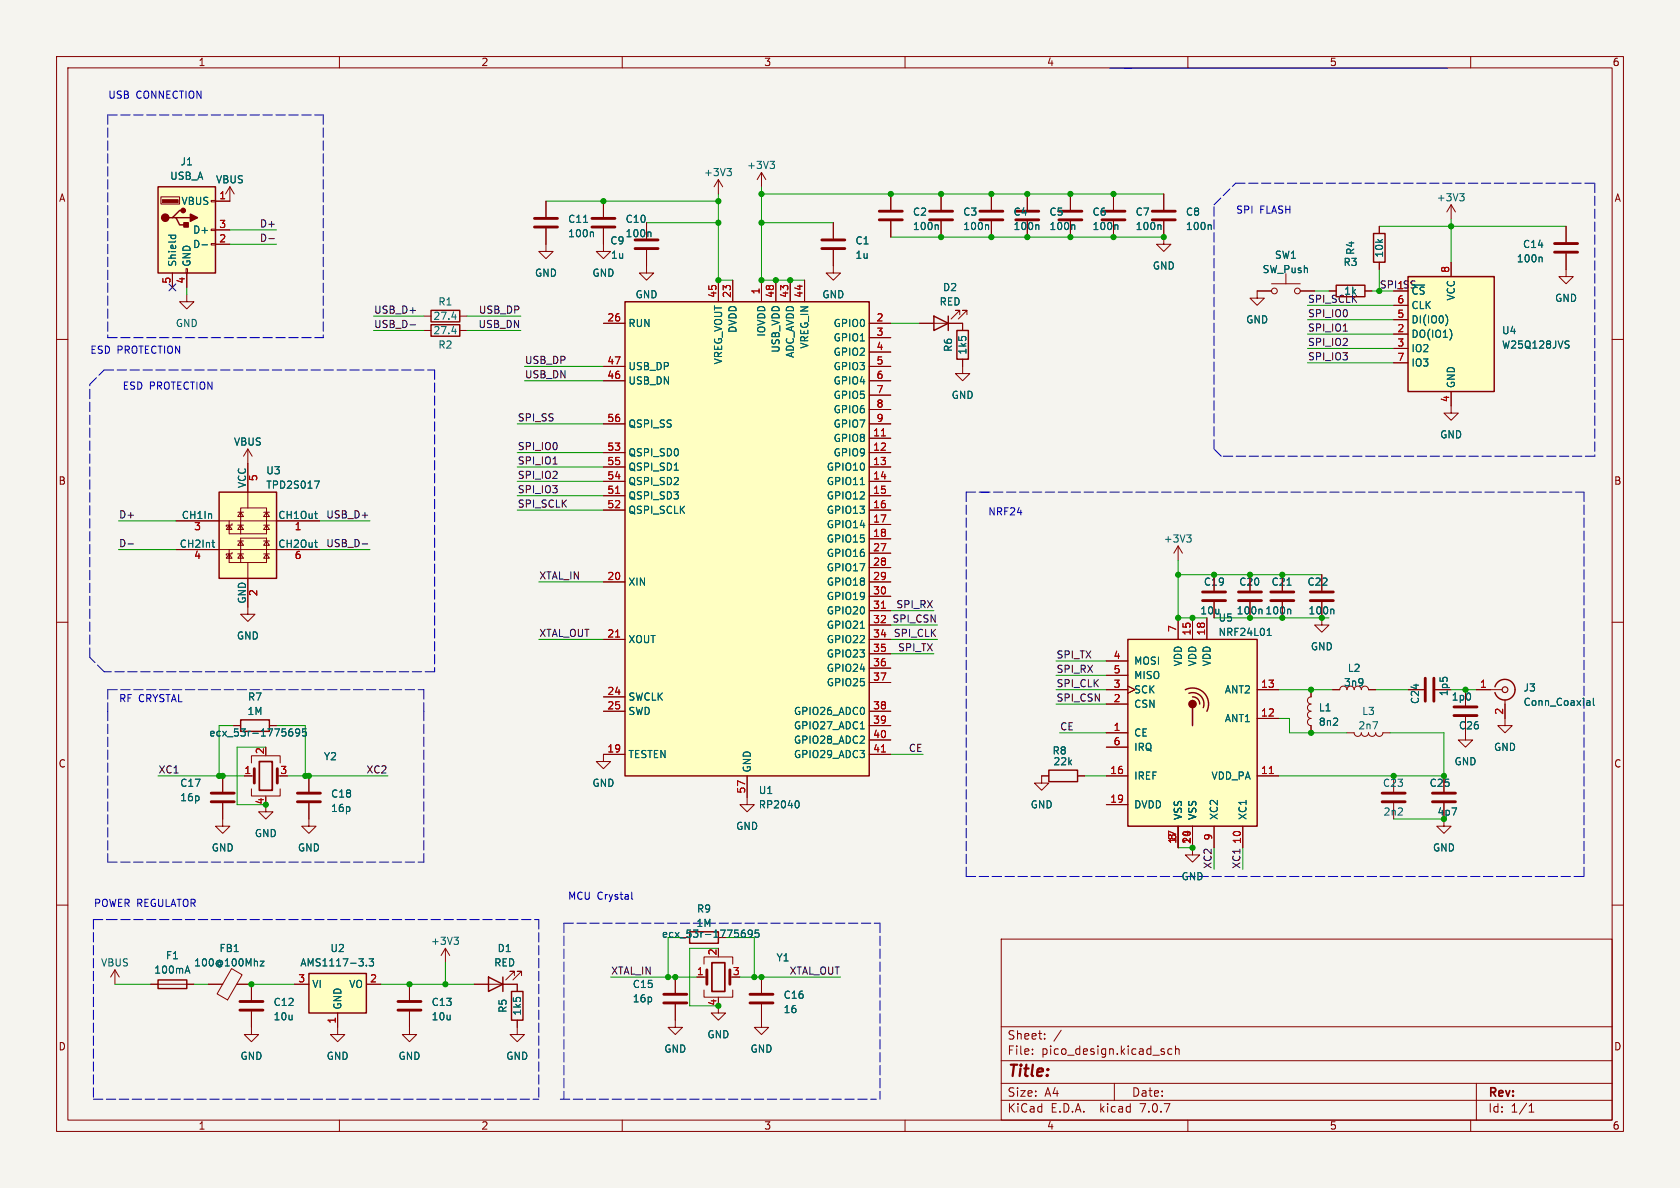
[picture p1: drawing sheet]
<svg xmlns="http://www.w3.org/2000/svg" width="297mm" height="210mm" viewBox="0 0 297 210" stroke-linecap="round" stroke-linejoin="round" font-family="sans-serif">
<path d="M0 0h297v210h-297z" fill="#f5f4ef" stroke="#f5f4ef" stroke-width=".18"/>
<g fill="none" stroke="#840000" stroke-width=".18">
<path d="M10 10h277v190h-277zM12 12h273v186h-273zM60 10v2M110 10v2M160 10v2M210 10v2M260 10v2M28.4 34.8h3.3v1.3h-3.3zM37.3 35.4h.8v.3h-.8zM40.6 33v2.6h-2.5M40.6 33l-.7 1.3M40.6 33l.8 1.3"/>
<path d="M96.5 35.6v2.8M106.7 35.6v2.8M114.3 39.4v2.8M127 31.8v2.5M127 31.8l-.8 1.2M127 31.8l.8 1.2M134.6 30.5v2.5M134.6 30.5l-.7 1.3M134.6 30.5l.8 1.3M147.3 39.4v2.8M157.5 34.3v2.8M157.5 39.1v2.8"/>
<path d="M166.4 34.3v2.8M166.4 39.1v2.8M175.3 34.3v2.8M175.3 39.1v2.8M181.6 34.3v2.8M181.6 39.1v2.8M189.2 34.3v2.8M189.2 39.1v2.8M196.8 34.3v2.8M196.8 39.1v2.8M205.7 39.1v4.1h1.3l-1.3 1.3-1.2-1.3h1.2M205.7 34.3v2.8"/>
<path d="M256.5 36.2l-.7 1.3M256.5 36.2v2.5M256.5 36.2l.8 1.3M10 60h2M30.5 48.3v2.5M32.9 47.5h.2v.8h-.2zM33 52.1v1.2h-1.3l1.3 1.3 1.3-1.3h-1.3M33 48.3v2.5M37.3 43.1h.8v.2h-.8zM37.3 40.5h.8v.3h-.8zM38.1 43.2h2.5M38.1 40.6h2.5"/>
<path d="M74.9 55.9h1.3M74.9 58.4h1.3M81.3 55.9h1.2M81.3 58.4h1.2M96.5 40.4v4.1h-1.3l1.3 1.2 1.3-1.2h-1.3M106.7 40.4v4.1h-1.3l1.3 1.2 1.2-1.2h-1.2M106.7 57.2h3.8M114.3 44.2v4.1h-1.3l1.3 1.2 1.3-1.2h-1.3M127 49.5v3.8M129.5 49.5v3.8M134.6 49.5v3.8M137.2 49.5v3.8"/>
<path d="M139.7 49.5v3.8M142.2 49.5v3.8M147.3 44.2v4.1h1.3l-1.3 1.2-1.3-1.2h1.3M153.7 57.2h3.8M153.7 59.7h3.8M162.6 57.2h7.6v1.2M169.7 55.6v-.7h-.8h.8l-1.6 1.5M170.9 55.6v-.7h-.7h.7l-1.5 1.5M224.8 51.4h-2.6v1.3h1.3l-1.3 1.3-1.2-1.3h1.2M224.8 50.2h5.1M227.3 48.4v1.8M229.9 51.4h2.5"/>
<path d="M234.9 51.4h1.3M241.3 51.4h1.3M243.8 40v1.3M243.8 46.4v1.2M246.4 59.1h2.5M246.4 56.5h2.5M246.4 54h2.5M256.5 46.4v2.5M276.9 44.8v4.1h1.2l-1.2 1.3-1.3-1.3h1.3M276.9 40v2.8M285 60h2M43.8 79.4l-.7 1.2"/>
<path d="M43.8 79.4v10.4M43.8 79.4l.8 1.2M106.7 67.3h3.8M106.7 64.8h3.8M106.7 74.9h3.8M153.7 77.5h3.8M153.7 62.2h3.8M153.7 67.3h3.8M153.7 64.8h3.8M153.7 74.9h3.8M153.7 69.9h3.8M153.7 72.4h3.8"/>
<path d="M170.2 63.5v2.5h1.2l-1.2 1.3-1.3-1.3h1.3M246.4 61.6h2.5M246.4 64.1h2.5M256.5 69.2v3.8h1.3l-1.3 1.3-1.2-1.3h1.2M31.1 97.2h25.4M31.1 92.1h25.4M40.5 98.7v-.8v1.5h2M40.5 97.2v.7M40.5 93.6v-.8v1.6h2M40.5 92.1v.7M40.5 97.9l.5 .8h-1zM40.5 92.8l.5 .8h-1z"/>
<path d="M41 97.7v.2h-1v.3M41 92.6v.2h-1v.3M42 97.9h1.1M42 95.6h1.1M42 92.8h1.1M42 90.6h1.1M42.5 98.7v-.8v1.5M42.5 95.6v-.5h4.6v.5M42.5 93.6v-.8v1.6M42.5 97.9l.6 .8h-1.1zM42.5 96.4v-.8v2.3M42.5 95.6l.6 .8h-1.1z"/>
<path d="M42.5 92.8l.6 .8h-1.1zM42.5 91.3v-.7v2.2M42.5 90.6l.6 .7h-1.1zM42.5 90.6v-.8h4.6v.8M43.8 99.4v9.2h-1.3l1.3 1.3 1.3-1.3h-1.3M46.6 97.9h1M46.6 95.6h1M46.6 92.8h1M46.6 90.6h1M47.1 98.7v-.8v1.5h-4.6M47.1 93.6v-.8v1.6h-4.6M47.1 97.9l.5 .8h-1z"/>
<path d="M47.1 96.4v-.8v2.3M47.1 95.6l.5 .8h-1zM47.1 92.8l.5 .8h-1zM47.1 91.3v-.7v2.2M47.1 90.6l.5 .7h-1zM106.7 80h3.8M106.7 82.6h3.8M106.7 85.1h3.8M106.7 87.6h3.8M106.7 90.2h3.8M153.7 80h3.8M153.7 82.6h3.8"/>
<path d="M153.7 85.1h3.8M153.7 87.6h3.8M153.7 90.2h3.8M153.7 92.7h3.8M153.7 95.3h3.8M153.7 97.8h3.8M208.3 96.5v2.6M208.3 96.5l-.8 1.3M208.3 96.5l.7 1.3M10 110h2M106.7 102.9h3.8M106.7 113h3.8"/>
<path d="M153.7 102.9h3.8M153.7 113h3.8M153.7 100.3h3.8M153.7 105.4h3.8M153.7 108h3.8M153.7 110.5h3.8M153.7 115.6h3.8M153.7 118.1h3.8M195.6 116.8h3.8M195.6 119.4h3.8M208.3 109.2v3.8M210.8 109.2v3.8"/>
<path d="M213.4 109.2v3.8M214.6 101.6v2.8M214.6 106.4v2.8M221 101.6v2.8M221 106.4v2.8M226.7 101.6v2.8M226.7 106.4v2.8M233.7 106.4v4.1h1.2l-1.2 1.3-1.3-1.3h1.3M233.7 101.6v2.8M285 110h2M39.4 137.2v2.8M41.3 128.3h1.2"/>
<path d="M43.2 137.2h1.8M44.4 139.4v1.3h5.1v-1.3M44.4 134.9v-1.3h5.1v1.3M47.6 128.3h1.3M54.6 137.2v2.8M106.7 123.2h3.8M106.7 125.7h3.8M110.5 133.4h-3.8v1.2h-1.3l1.3 1.3 1.2-1.3h-1.2M132.1 137.2v5h-1.3l1.3 1.3 1.2-1.3h-1.2M153.7 133.4h3.8M153.7 125.7h3.8M153.7 120.7h3.8"/>
<path d="M153.7 128.3h3.8M153.7 130.8h3.8M185.4 137.2h-1.3v1.2h1.3l-1.3 1.3-1.2-1.3h1.2M190.5 137.2h1.3M195.6 129.5h3.8M195.6 137.2h3.8M195.6 121.9h3.8M195.6 124.5h3.8M195.6 132.1h3.8M199.4 121.3l1.3 .6-1.3 .7M222.2 137.2h3.9M222.2 127h3.9"/>
<path d="M222.2 121.9h3.9M231.8 121.9v1.3a.64 .64 0 0 0-.7 .6 .64 .64 0 0 0 .7 .7 .64 .64 0 0 0-.7 .6 .64 .64 0 0 0 .7 .6 .64 .64 0 0 0-.7 .7 .64 .64 0 0 0 .7 .6 .64 .64 0 0 0-.7 .6 .64 .64 0 0 0 .7 .7v1.2M235.6 121.9h1.3a.64 .64 0 0 1 .6-.6 .64 .64 0 0 1 .6 .6M238.1 129.5h1.3a.64 .64 0 0 0 .6 .7 .64 .64 0 0 0 .7-.7 .64 .64 0 0 0 .6 .7 .64 .64 0 0 0 .6-.7 .64 .64 0 0 0 .7 .7 .64 .64 0 0 0 .6-.7 .64 .64 0 0 0 .6 .7 .64 .64 0 0 0 .7-.7h1.2M240.7 121.9a.64 .64 0 0 1 .6-.6 .64 .64 0 0 1 .6 .6h1.3M246.4 137.2v2.8M248.9 121.9h2.8M253.7 121.9h2.8M255.3 137.2v2.8M259.1 126.7v4.1h1.2l-1.2 1.3-1.3-1.3h1.3M259.1 121.9v2.8M261 121.9h4.6"/>
<path d="M266.1 123.7v4.6h1.2l-1.2 1.2-1.3-1.2h1.3M10 160h2M39.4 142v4.1h-1.3l1.3 1.2 1.2-1.2h-1.2M47 142.2v1.3h-1.3l1.3 1.3 1.3-1.3h-1.3M47 140.7v.3M54.6 142v4.1h-1.3l1.3 1.2 1.3-1.2h-1.3M195.6 142.2h3.8M208.3 146.1v3.8M210.8 146.1v5h1.3l-1.3 1.3-1.3-1.3h1.3M213.4 146.1h.1M214.6 146.1v3.8M219.7 146.1v3.8"/>
<path d="M246.4 142v2.8M255.3 142v4.1h1.2l-1.2 1.2-1.3-1.2h1.3M285 160h2M20.3 171.5l-.7 1.2M20.3 171.5v2.5M20.3 171.5l.8 1.2M26.7 174h7.6M36.8 174h2.6M40.9 171.2l1.9 1.1-2.6 4.5-1.8-1.1zM41.9 174h2.5v2.8M44.4 178.8v4.1h1.3l-1.3 1.3-1.2-1.3h1.2M52.1 174h2.5"/>
<path d="M59.7 179.1v3.8h1.3l-1.3 1.3-1.3-1.3h1.3M64.8 174h2.5M72.4 178.8v4.1h1.3l-1.3 1.3-1.3-1.3h1.3M72.4 174v2.8M78.7 167.6l-.7 1.3M78.7 167.6v2.6M78.7 167.6l.8 1.3M83.8 174h7.6v1.3M90.9 172.5v-.8h-.7h.7l-1.5 1.5M92.2 172.5v-.8h-.8h.8l-1.5 1.5M119.4 177.5v4.1h-1.3l1.3 1.3 1.2-1.3h-1.2M119.4 172.7v2.8"/>
<path d="M123.2 172.7h1.8M124.5 175v1.3h5v-1.3M124.5 170.4v-1.2h5v1.2M127 177.8v1.3h-1.3l1.3 1.2 1.3-1.2h-1.3M127 176.3v.2M134.6 177.5v4.1h-1.3l1.3 1.3 1.3-1.3h-1.3M134.6 172.7v2.8M177 166h108v32h-108zM60 198v2M91.4 180.3v2.6h1.3l-1.3 1.3-1.2-1.3h1.2M110 198v2M160 198v2"/>
<path d="M177 194.5h108M177 191.5h108M177 187.5h108M177 181.5h108M182.5 186.3v.1M182.5 185.5v.1M184.7 183.6v.1M184.7 182.8v.1M187.6 182.1l-1.3 2M197 191.5v3M205.7 185.9l.2 .2-.2 .3M205.7 185.4l.1 .1"/>
<path d="M207.2 185.5l-.5-.1-.2 .3v.4l.1 .2h.6M207.8 185.5l.2-.1 .4 .1 .1 .9M207.8 184.9v1.5M210 198v2M260 198v2M261 191.5v6.5M270.3 196.6h.9M270.3 195.5l.4-.4v1.5"/>
<circle cx="225.3" cy="51.4" r=".51"/>
<circle cx="229.4" cy="51.4" r=".51"/>
</g>
<g fill="#ffffc2" stroke="#ffffc2" stroke-width=".18">
<path d="M110.5 53.3h43.2v83.9h-43.2z"/>
<path d="M54.6 172.1h10.2v7h-10.2z"/>
<path d="M199.4 113h22.8v33.1h-22.8z"/>
<path d="M27.9 33h10.2v15.3h-10.2z"/>
<path d="M38.7 87h10.2v15.2h-10.2z"/>
<path d="M248.9 48.9h15.3v20.3h-15.3z"/>
</g>
<g fill="none" stroke="#840000" stroke-width=".25">
<path d="M27.9 33h10.2v15.3h-10.2zM30.5 38.5h.6l.6 1.3h1.3M31.1 38.5h2.6M32.4 37.2h-.7l-1.2 1.3h-.7M76.2 54.9h5.1v2h-5.1zM76.2 57.4h5.1v2h-5.1zM110.5 53.3h43.2v83.9h-43.2zM165.1 55.9l2.5 1.3-2.5 1.2zM167.6 55.9v2.5M169.2 58.4h2v5.1h-2zM236.2 50.4h5.1v2.1h-5.1zM242.8 41.3h2.1v5.1h-2.1z"/>
<path d="M248.9 48.9h15.3v20.3h-15.3zM38.7 87h10.2v15.2h-10.2zM199.4 113h22.8v33.1h-22.8zM42.5 127.3h5.1v2h-5.1zM185.4 136.1h5.1v2.1h-5.1zM209.5 121.9a2.84 2.84 0 0 1 3.3 .6 2.84 2.84 0 0 1 .6 3.2M210.2 122.6a1.99 1.99 0 0 1 2.1 .4 1.99 1.99 0 0 1 .4 2.1M210.8 123.2a1.23 1.23 0 0 1 1.3 1.3M210.8 125.1v3.2M264.3 121.4a1.81 1.81 0 0 1 2.8-1 1.81 1.81 0 0 1 0 3 1.81 1.81 0 0 1-2.8-1M27.9 173.2h5.1v1.6h-5.1zM54.6 172.1h10.2v7h-10.2z"/>
<path d="M86.4 172.7l2.5 1.3-2.5 1.3zM88.9 172.7v2.6M90.4 175.3h2.1v5h-2.1zM121.9 164.7h5.1v2.1h-5.1z"/>
</g>
<path d="M155.8 77.1h.7M108.8 87.2h.8M108.8 112.6h.8M155.8 107.5h.7M155.8 132.9h.7M224.4 136.7h.7" fill="none" stroke="#a90000" stroke-width=".18"/>
<g fill="none" stroke="#006464" stroke-width=".18">
<path d="M103.2 39.3h.7M128.5 29.8h.8l-.4 .5M129.1 30.3l.2 .2v.3l-.2 .3M136.1 28.5h.8l-.4 .5M136.7 29l.2 .2v.3l-.2 .3M165.7 39.7l.2 .2v.7M174.6 39.7l.2 .2v.7M183.5 39.7l.2 .2v.7M189.8 39.7l.2 .2v.7M197.4 39.7l.2 .2v.7M205.1 39.7l.1 .2v.7M214 39.7l.1 .2v.7"/>
<path d="M258.1 34.2h.7l-.4 .5M258.6 34.7l.2 .3v.3l-.2 .2M29.8 41.6h1.3M30.3 41.6l-.1 .3M31 41.6l.1 .3M35.7 43.3h1M79.9 56h.8M79.9 58.6h.8M104.7 41l.2 .2v.7M114.9 41l.2 .2v.7M255.6 55.7a1.49 1.49 0 0 1 0 1.8M256.6 58.7v.9"/>
<path d="M272.5 45.5l.1 .1v.7M276.9 60.3h.5M277.2 60.9l.2 .3-.2 .3M37.5 95.9h.4M37.7 96.7h.2M55.6 85h.8l-.5 1.3M55.6 90.8h.5M55.6 95.9h.5M56 91.7h.1M56 96.7h.1M119.2 83.1h.7M152.1 85.7h.7"/>
<path d="M209.8 94.6h.8l-.4 .4M210.3 95l.3 .3v.3l-.3 .2M152.1 111.1h.7M224 112.3h.7M224.1 111.4l.3-.3v1.2M227.5 103.4h.7M228 107.7l.2 .2v.6M235.6 107.7l.2 .2v.6M51.2 129.4l.3-.1 .3 .3-.2 .5h-.4M51.6 128.8l-.3 .1-.2 .3M53 129.4l-.3 .2h-.3l-.1-.2 .1-.5 .3-.1 .2 .2a.84 .84 0 0 1-.3 1.1h-.2M54.1 128.8h-.6v.7l.1-.2 .5 .1 .1 .2-.1 .4-.2 .1-.4-.1"/>
<path d="M152.1 128.8h.7M280.7 123.9h.2l.2 .1v.7M281.1 124.6l-.4 .1M281.1 124.2h-.4M281.7 123.4v1.1l.2 .2M141 141.5a.79 .79 0 0 1 0 1.3M32.8 171.7h.6M33.1 170.8l.5 1.2M46 169.9h.7l-.7 .9h.7M64.8 170.6v.2M65.3 169.5h.7l-.4 .5 .4 .1v.5l-.2 .2-.5-.2M80.3 165.7h.7l-.4 .5"/>
<path d="M80.8 166.2l.2 .2v.3l-.2 .2M131.2 165l.3-.1 .3 .2-.1 .5h-.5M131.7 164.4l-.4 .1-.2 .2M133 165l-.3 .2-.3-.1-.1-.1 .1-.5 .3-.1 .2 .1a.84 .84 0 0 1-.3 1.2h-.2M134.1 164.4h-.6v.6l.2-.1 .4 .1 .1 .1-.1 .5-.1 .1-.5-.1"/>
</g>
<g fill="none" stroke="#840000" stroke-width=".51">
<path d="M94.5 38.6h4.1M104.6 38.6h4.1M155.4 38.9h4.1M155.4 37.3h4.1M164.3 38.9h4.1M164.3 37.3h4.1M173.2 38.9h4.1M173.2 37.3h4.1M179.6 38.9h4M179.6 37.3h4M187.2 38.9h4.1M187.2 37.3h4.1"/>
<path d="M194.8 38.9h4.1M194.8 37.3h4.1M203.7 38.9h4.1M203.7 37.3h4.1M94.5 40.1h4.1M104.6 40.1h4.1M112.3 43.9h4M112.3 42.4h4M145.3 43.9h4.1M145.3 42.4h4.1M274.8 44.6h4.1M274.8 43.1h4.1"/>
<path d="M212.6 106.2h4.1M212.6 104.6h4.1M218.9 106.2h4.1M218.9 104.6h4.1M224.7 106.2h4M224.7 104.6h4M231.6 106.2h4.1M231.6 104.6h4.1M252 119.9v4.1M253.5 119.9v4.1M45 135.9v2.5M49 135.9v2.5"/>
<path d="M257 125h4.1M257 126.5h4.1M37.3 141.7h4.1M37.3 140.2h4.1M52.6 141.7h4M52.6 140.2h4M244.3 141.7h4.1M244.3 140.2h4.1M253.2 141.7h4.1M253.2 140.2h4.1M42.4 178.6h4.1M42.4 177h4.1"/>
<path d="M70.4 178.6h4M70.4 177h4M117.3 177.3h4.1M117.3 175.8h4.1M125 171.5v2.5M129 171.5v2.5M132.6 177.3h4.1M132.6 175.8h4.1"/>
</g>
<g fill="#840000" stroke="#840000" stroke-width=".25">
<path d="M33.7 37.8l1.2 .7-1.2 .6z"/>
<path d="M32.5 39.4h.8v.7h-.8z"/>
<circle cx="210.8" cy="124.5" r=".63"/>
<circle cx="29.2" cy="38.5" r=".63"/>
<circle cx="32.4" cy="37.2" r=".38"/>
</g>
<path d="M28.7 35.3h2.8v.5h-2.8z" fill="#840000" stroke="#840000" stroke-width=".18"/>
<circle cx="266.1" cy="121.9" r=".51" fill="none" stroke="#840000" stroke-width=".2"/>
<path d="M45.8 134.6h2.3v5.1h-2.3zM125.9 170.2h2.2v5.1h-2.2z" fill="none" stroke="#840000" stroke-width=".3"/>
<path d="M47.5 42.2h1M72.5 57.4h1M237.5 58.5h.7M22.6 96.2h1M64 96.2h1M97.8 82h.7" fill="none" stroke="#0f0f0f" stroke-width=".18"/>
<path d="M196.2 12.1h59.7M111.7 157.7v1.1l.2 .2" fill="none" stroke="#0000c2" stroke-width=".18"/>
<g fill="none" stroke="#0000c2" stroke-width=".18" stroke-dasharray="1.7 .6">
<path d="M19 20.3h38.1M19 20.3v39.4M57.1 20.3v39.4M214.6 36.2l3.8-3.8M218.4 32.4h63.5M281.9 32.4v48.2M19 59.7h38.1M15.9 67.9l2.5-2.5M18.4 65.4h58.4M76.8 65.4v53.3M214.6 79.4v-43.2M170.8 87v67.9"/>
<path d="M170.8 87h4.5M173.4 87h106.6M215.9 80.6l-1.3-1.2M280 87v67.9M281.9 80.6h-66M15.9 116.2v-48.3M18.4 118.7l-2.5-2.5M76.8 118.7h-58.4M19 121.9h55.9M19 121.9v3.8M19 125.7v26.7M74.9 125.7v26.7"/>
<path d="M74.9 121.9v3.8M19 152.4h55.9M170.8 154.9h109.2M16.5 162.6v31.7M16.5 162.6h2.5M19 162.6h76.2M95.2 162.6v31.7M99.7 163.2h55.9M99.7 163.2v31.1M155.6 163.2v31.1M16.5 194.3h78.7M99.1 194.3h55.8"/>
</g>
<g fill="none" stroke="#009600" stroke-width=".18">
<path d="M96.5 35.6h30.5M114.3 39.4h12.7M127 34.3v15.2h2.5M134.6 34.3h71.1M134.6 39.4h12.7M134.6 33v16.5h7.6M256.5 38.7v7.7M33 50.8v1.3M40.6 43.2h8.3M40.6 40.6h8.3M66 55.9h8.9M66 58.4h8.9"/>
<path d="M82.5 55.9h9.6M82.5 58.4h9.6M157.5 41.9h48.2M157.5 57.2h5.1M231.1 59.1h15.3M231.1 56.5h15.3M231.1 54h15.3M232.4 51.4h2.5M243.8 40h33.1M243.8 47.6v3.8h-1.2M91.4 74.9h15.3M92.7 64.8h14"/>
<path d="M92.7 67.3h14M231.1 64.1h15.3M231.1 61.6h15.3M21 92.1h10.1M21 97.2h10.1M56.5 92.1h8.9M56.5 97.2h8.9M91.4 90.2h15.3M91.4 87.6h15.3M91.4 85.1h15.3M91.4 80h15.3M91.4 82.6h15.3"/>
<path d="M208.3 99.1v10.1h5.1M95.2 113h11.5M95.2 102.9h11.5M157.5 108h7.6M157.5 110.5h8.2M157.5 115.6h7.6M157.5 113h8.2M186.7 116.8h8.9M186.7 119.4h8.9M208.3 101.6h25.4M214.6 109.2h19.1M27.9 137.2h15.3"/>
<path d="M41.3 128.3h-2.6v8.9M47 132.1h-5.1v10.1h5.1M48.9 128.3h5.1v8.9M50.8 137.2h17.8M157.5 133.4h5.7M186.7 121.9h8.9M186.7 124.5h8.9M187.3 129.5h8.3M191.8 137.2h3.8M226.1 127h1.9v2.5h10.1M226.1 121.9h9.5M243.2 121.9h5.7"/>
<path d="M245.7 129.5h9.6v7.7h-29.2M256.5 121.9h4.5M208.3 149.9h2.5M214.6 149.9v3.8M219.7 149.9v3.8M246.4 144.8h8.9M20.3 174h6.4M34.3 174h2.5M44.4 174h7.7M67.3 174h16.5M78.7 170.2v3.8M107.9 172.7h15.3"/>
<path d="M118.1 165.7v7M127 167.6h-5.1v10.2h5.1M128.3 165.7h5v7M130.8 172.7h17.8"/>
</g>
<path d="M29.9 50.2l1.2 1.2M31.1 50.2l-1.2 1.2" fill="none" stroke="#000084" stroke-width=".18"/>
<g fill="#009600" stroke="#009600" stroke-width=".18">
<circle cx="175.3" cy="34.3" r=".46"/>
<circle cx="166.4" cy="34.3" r=".46"/>
<circle cx="137.2" cy="49.5" r=".46"/>
<circle cx="139.7" cy="49.5" r=".46"/>
<circle cx="134.6" cy="49.5" r=".46"/>
<circle cx="166.4" cy="41.9" r=".46"/>
<circle cx="157.5" cy="34.3" r=".46"/>
<circle cx="127" cy="35.6" r=".46"/>
<circle cx="134.6" cy="39.4" r=".46"/>
<circle cx="134.6" cy="34.3" r=".46"/>
<circle cx="127" cy="39.4" r=".46"/>
<circle cx="127" cy="49.5" r=".46"/>
<circle cx="106.7" cy="35.6" r=".46"/>
<circle cx="72.4" cy="174" r=".46"/>
<circle cx="78.7" cy="174" r=".46"/>
<circle cx="44.4" cy="174" r=".46"/>
<circle cx="38.7" cy="137.2" r=".46"/>
<circle cx="210.8" cy="149.9" r=".46"/>
<circle cx="119.4" cy="172.7" r=".46"/>
<circle cx="134.6" cy="172.7" r=".46"/>
<circle cx="39.4" cy="137.2" r=".46"/>
<circle cx="54" cy="137.2" r=".46"/>
<circle cx="54.6" cy="137.2" r=".46"/>
<circle cx="47" cy="142.2" r=".46"/>
<circle cx="127" cy="177.8" r=".46"/>
<circle cx="133.3" cy="172.7" r=".46"/>
<circle cx="118.1" cy="172.7" r=".46"/>
<circle cx="175.3" cy="41.9" r=".46"/>
<circle cx="181.6" cy="41.9" r=".46"/>
<circle cx="181.6" cy="34.3" r=".46"/>
<circle cx="214.6" cy="101.6" r=".46"/>
<circle cx="208.3" cy="101.6" r=".46"/>
<circle cx="189.2" cy="41.9" r=".46"/>
<circle cx="189.2" cy="34.3" r=".46"/>
<circle cx="246.4" cy="137.2" r=".46"/>
<circle cx="255.3" cy="137.2" r=".46"/>
<circle cx="231.8" cy="121.9" r=".46"/>
<circle cx="259.1" cy="121.9" r=".46"/>
<circle cx="233.7" cy="109.2" r=".46"/>
<circle cx="226.7" cy="101.6" r=".46"/>
<circle cx="221" cy="101.6" r=".46"/>
<circle cx="231.8" cy="129.5" r=".46"/>
<circle cx="221" cy="109.2" r=".46"/>
<circle cx="226.7" cy="109.2" r=".46"/>
<circle cx="208.3" cy="109.2" r=".46"/>
<circle cx="210.8" cy="109.2" r=".46"/>
<circle cx="196.8" cy="41.9" r=".46"/>
<circle cx="196.8" cy="34.3" r=".46"/>
<circle cx="205.7" cy="41.9" r=".46"/>
<circle cx="256.5" cy="40" r=".46"/>
</g>
<text font-size="2.8" fill="#840000" x="178" y="190.9">Title:</text>
<g font-size="2.1" fill="#840000">
<text x="178" y="184">Sheet:</text>
<text x="178" y="186.7">File:</text>
<text x="184.1" y="186.7">pico_design.kicad_sch</text>
<text x="178" y="196.9">KiCad</text>
<text x="178" y="194.1">Size:</text>
<text x="184.7" y="194.1">A4</text>
<text x="185.7" y="196.9">E.D.A.</text>
<text x="194.6" y="196.9">kicad</text>
<text x="200" y="194.1">Date:</text>
<text x="201.8" y="196.9">7.0.7</text>
<text x="263" y="194.3">Rev:</text>
<text x="263" y="196.9">Id:</text>
<text x="267.1" y="196.9">1/1</text>
</g>
<g font-size="1.8" fill="#840000">
<text x="35" y="11.9">1</text>
<text x="85" y="11.9">2</text>
<text x="135" y="11.9">3</text>
<text x="185" y="11.9">4</text>
<text x="235" y="11.9">5</text>
<text x="285" y="11.9">6</text>
<text x="10.3" y="35.9">A</text>
<text x="285.3" y="35.9">A</text>
<text x="10.3" y="85.9">B</text>
<text x="285.3" y="85.9">B</text>
<text x="10.3" y="135.9">C</text>
<text x="285.3" y="135.9">C</text>
<text x="10.3" y="185.9">D</text>
<text x="285.3" y="185.9">D</text>
<text x="35" y="199.9">1</text>
<text x="85" y="199.9">2</text>
<text x="135" y="199.9">3</text>
<text x="185" y="199.9">4</text>
<text x="235" y="199.9">5</text>
<text x="285" y="199.9">6</text>
</g>
<g font-size="1.8" fill="#0000c2">
<text x="19" y="17.5">USB</text>
<text x="24" y="17.5">CONNECTION</text>
<text x="218.4" y="37.9">SPI</text>
<text x="222.7" y="37.9">FLASH</text>
<text x="15.9" y="62.6">ESD PROTECTION</text>
<text x="21.6" y="69">ESD PROTECTION</text>
<text x="174.6" y="91.2">NRF24</text>
<text x="21" y="124.2">RF CRYSTAL</text>
<text x="16.5" y="160.4">POWER REGULATOR</text>
<text x="100.3" y="159.1">MCU Crystal</text>
</g>
<g font-size="1.8" fill="#006464">
<text x="31.8" y="29.4">J1</text>
<text x="30" y="32">USB_A</text>
<text x="38.1" y="32.6">VBUS</text>
<text x="124.4" y="31.3">+3V3</text>
<text x="132" y="30.1">+3V3</text>
<text x="253.9" y="35.8">+3V3</text>
<text x="32" y="36.4">VBUS</text>
<text x="34" y="41.5">D+</text>
<text x="100.3" y="39.6">C11</text>
<text x="110.5" y="39.6">C10</text>
<text x="161.3" y="38.3">C2</text>
<text x="161.3" y="40.9">100n</text>
<text x="170.2" y="38.3">C3</text>
<text x="170.2" y="40.9">100n</text>
<text x="179.1" y="38.3">C4</text>
<text x="179.1" y="40.9">100n</text>
<text x="185.4" y="38.3">C5</text>
<text x="185.4" y="40.9">100n</text>
<text x="193" y="38.3">C6</text>
<text x="193" y="40.9">100n</text>
<text x="200.7" y="38.3">C7</text>
<text x="200.7" y="40.9">100n</text>
<text x="209.6" y="38.3">C8</text>
<text x="209.6" y="40.9">100n</text>
<text x="31.3" y="47.2" transform="rotate(-90 31.3 47.2)">Shield</text>
<text x="33.9" y="47.2" transform="rotate(-90 33.9 47.2)">GND</text>
<text x="34" y="44">D-</text>
<text x="100.3" y="42.1">100n</text>
<text x="107.8" y="43.4">C9</text>
<text x="107.9" y="45.9">1u</text>
<text x="110.5" y="42.1">100n</text>
<text x="151.1" y="43.4">C1</text>
<text x="151.1" y="45.9">1u</text>
<text x="203.7" y="47.9">GND</text>
<text x="225.3" y="45.9">SW1</text>
<text x="237.4" y="47.2">R3</text>
<text x="239.6" y="45.2" transform="rotate(-90 239.6 45.2)">R4</text>
<text x="244.7" y="45.6" transform="rotate(-90 244.7 45.6)">10k</text>
<text x="268.1" y="46.6">100n</text>
<text x="269.1" y="44">C14</text>
<text x="94.5" y="49.1">GND</text>
<text x="104.6" y="49.1">GND</text>
<text x="112.3" y="52.9">GND</text>
<text x="145.3" y="52.9">GND</text>
<text x="166.6" y="51.7">D2</text>
<text x="223.1" y="48.5">SW_Push</text>
<text x="237.5" y="52.3">1k</text>
<text x="249.4" y="52.3">~{CS}</text>
<text x="257.4" y="53.2" transform="rotate(-90 257.4 53.2)">VCC</text>
<text x="274.8" y="53.6">GND</text>
<text x="31" y="58">GND</text>
<text x="76.5" y="56.7">27.4</text>
<text x="76.5" y="59.3">27.4</text>
<text x="77.4" y="54.2">R1</text>
<text x="111" y="58">RUN</text>
<text x="130.4" y="58.9" transform="rotate(-90 130.4 58.9)">DVDD</text>
<text x="135.5" y="59.6" transform="rotate(-90 135.5 59.6)">IOVDD</text>
<text x="147.3" y="58">GPIO0</text>
<text x="166" y="54.2">RED</text>
<text x="220.2" y="57.4">GND</text>
<text x="249.4" y="59.9">DO(IO1)</text>
<text x="249.4" y="57.4">DI(IO0)</text>
<text x="249.4" y="54.8">CLK</text>
<text x="265.4" y="59.3">U4</text>
<text x="77.4" y="61.8">R2</text>
<text x="111" y="65.6">USB_DP</text>
<text x="127.9" y="64.5" transform="rotate(-90 127.9 64.5)">VREG_VOUT</text>
<text x="138" y="62.5" transform="rotate(-90 138 62.5)">USB_VDD</text>
<text x="140.6" y="63.4" transform="rotate(-90 140.6 63.4)">ADC_AVDD</text>
<text x="143.1" y="61.7" transform="rotate(-90 143.1 61.7)">VREG_IN</text>
<text x="147.3" y="60.6">GPIO1</text>
<text x="147.3" y="63.1">GPIO2</text>
<text x="147.3" y="65.6">GPIO3</text>
<text x="168.5" y="62.3" transform="rotate(-90 168.5 62.3)">R6</text>
<text x="171" y="62.8" transform="rotate(-90 171 62.8)">1k5</text>
<text x="249.4" y="62.5">IO2</text>
<text x="249.4" y="65">IO3</text>
<text x="265.4" y="61.8">W25Q128JVS</text>
<text x="111" y="68.2">USB_DN</text>
<text x="147.3" y="68.2">GPIO4</text>
<text x="147.3" y="70.7">GPIO5</text>
<text x="168.1" y="70.7">GND</text>
<text x="257.4" y="68.7" transform="rotate(-90 257.4 68.7)">GND</text>
<text x="111" y="75.8">QSPI_SS</text>
<text x="147.3" y="73.3">GPIO6</text>
<text x="147.3" y="75.8">GPIO7</text>
<text x="254.5" y="77.7">GND</text>
<text x="41.3" y="79">VBUS</text>
<text x="111" y="80.9">QSPI_SD0</text>
<text x="111" y="83.4">QSPI_SD1</text>
<text x="146.1" y="83.4">GPIO10</text>
<text x="147.3" y="78.3">GPIO8</text>
<text x="147.3" y="80.9">GPIO9</text>
<text x="43.6" y="86.4" transform="rotate(-90 43.6 86.4)">VCC</text>
<text x="47" y="84">U3</text>
<text x="47" y="86.6">TPD2S017</text>
<text x="111" y="88.5">QSPI_SD3</text>
<text x="111" y="86">QSPI_SD2</text>
<text x="146.1" y="86">GPIO11</text>
<text x="146.1" y="88.5">GPIO12</text>
<text x="32" y="91.8">CH1In</text>
<text x="49.1" y="91.8">CH1Out</text>
<text x="111" y="91">QSPI_SCLK</text>
<text x="146.1" y="91">GPIO13</text>
<text x="146.1" y="93.6">GPIO14</text>
<text x="31.7" y="96.9">CH2Int</text>
<text x="49.1" y="96.9">CH2Out</text>
<text x="146.1" y="96.1">GPIO15</text>
<text x="146.1" y="98.7">GPIO16</text>
<text x="146.1" y="101.2">GPIO17</text>
<text x="205.6" y="96.1">+3V3</text>
<text x="43.6" y="106.8" transform="rotate(-90 43.6 106.8)">GND</text>
<text x="111" y="103.7">XIN</text>
<text x="146.1" y="103.7">GPIO18</text>
<text x="146.1" y="106.3">GPIO19</text>
<text x="212.7" y="103.7">C19</text>
<text x="219" y="103.7">C20</text>
<text x="224.7" y="103.7">C21</text>
<text x="231" y="103.7">C22</text>
<text x="41.8" y="113.3">GND</text>
<text x="111" y="113.9">XOUT</text>
<text x="146.1" y="108.8">GPIO20</text>
<text x="146.1" y="111.4">GPIO21</text>
<text x="146.1" y="113.9">GPIO22</text>
<text x="212.1" y="108.8">10u</text>
<text x="215.3" y="110.1">U5</text>
<text x="215.3" y="112.6">NRF24L01</text>
<text x="218.5" y="108.8">100n 100n</text>
<text x="231.2" y="108.8">100n</text>
<text x="146.1" y="116.4">GPIO23</text>
<text x="146.1" y="119">GPIO24</text>
<text x="200.4" y="117.7">MOSI</text>
<text x="209.1" y="117.9" transform="rotate(-90 209.1 117.9)">VDD</text>
<text x="211.7" y="117.9" transform="rotate(-90 211.7 117.9)">VDD</text>
<text x="214.2" y="117.9" transform="rotate(-90 214.2 117.9)">VDD</text>
<text x="231.6" y="115.2">GND</text>
<text x="238.2" y="119">L2</text>
<text x="43.7" y="124.1">R7</text>
<text x="111" y="124.1">SWCLK</text>
<text x="146.1" y="121.5">GPIO25</text>
<text x="200.4" y="125.3">CSN</text>
<text x="200.4" y="122.8">SCK</text>
<text x="200.4" y="120.2">MISO</text>
<text x="216.4" y="122.8">ANT2</text>
<text x="233.1" y="126">L1</text>
<text x="237.5" y="121.5">3n9</text>
<text x="251.1" y="124.6" transform="rotate(-90 251.1 124.6)">C24</text>
<text x="256.1" y="123.2" transform="rotate(-90 256.1 123.2)">1p5</text>
<text x="256.6" y="124.1">1p0</text>
<text x="269.3" y="122.4">J3</text>
<text x="269.3" y="125">Conn_Coaxial</text>
<text x="36.9" y="130.4">ecx_53r-1775695</text>
<text x="43.7" y="126.6">1M</text>
<text x="111" y="126.6">SWD</text>
<text x="140.3" y="126.6">GPIO26_ADC0</text>
<text x="140.3" y="129.1">GPIO27_ADC1</text>
<text x="140.3" y="131.7">GPIO28_ADC2</text>
<text x="200.4" y="130.4">CE</text>
<text x="216.4" y="127.9">ANT1</text>
<text x="233.1" y="128.5">8n2</text>
<text x="240" y="129.1">2n7</text>
<text x="240.7" y="126.6">L3</text>
<text x="257.8" y="129.1">C26</text>
<text x="57.2" y="134.6">Y2</text>
<text x="111" y="134.2">TESTEN</text>
<text x="132.9" y="136.7" transform="rotate(-90 132.9 136.7)">GND</text>
<text x="140.3" y="134.2">GPIO29_ADC3</text>
<text x="186" y="133.6">R8</text>
<text x="186.1" y="135.5">22k</text>
<text x="200.4" y="132.9">IRQ</text>
<text x="257" y="135.5">GND</text>
<text x="264" y="132.9">GND</text>
<text x="31.8" y="139.3">C17</text>
<text x="31.8" y="141.8">16p</text>
<text x="58.4" y="141.2">C18</text>
<text x="58.4" y="143.7">16p</text>
<text x="104.6" y="139.3">GND</text>
<text x="134" y="140.6">U1</text>
<text x="134" y="143.1">RP2040</text>
<text x="182.1" y="143.1">GND</text>
<text x="200.4" y="138">IREF</text>
<text x="200.4" y="143.1">DVDD</text>
<text x="214.1" y="138">VDD_PA</text>
<text x="244.4" y="139.3">C23</text>
<text x="252.6" y="139.3">C25</text>
<text x="45" y="148.2">GND</text>
<text x="130" y="146.9">GND</text>
<text x="209.1" y="145" transform="rotate(-90 209.1 145)">VSS</text>
<text x="211.7" y="145" transform="rotate(-90 211.7 145)">VSS</text>
<text x="215.5" y="145" transform="rotate(-90 215.5 145)">XC2</text>
<text x="220.6" y="145" transform="rotate(-90 220.6 145)">XC1</text>
<text x="244.5" y="144.4">2n2</text>
<text x="37.3" y="150.7">GND</text>
<text x="52.6" y="150.7">GND</text>
<text x="208.8" y="155.8">GND</text>
<text x="253.2" y="150.7">GND</text>
<text x="123.1" y="161.5">R9</text>
<text x="76.1" y="167.2">+3V3</text>
<text x="116.9" y="166">ecx_53r-1775695</text>
<text x="123" y="164.1">1M</text>
<text x="17.8" y="171">VBUS</text>
<text x="27.2" y="172.3">100mA</text>
<text x="29.2" y="169.8">F1</text>
<text x="34.2" y="171">100@100Mhz</text>
<text x="38.7" y="168.5">FB1</text>
<text x="53" y="171">AMS1117-3.3</text>
<text x="58.3" y="168.5">U2</text>
<text x="87.3" y="171">RED</text>
<text x="87.9" y="168.5">D1</text>
<text x="137.2" y="170.2">Y1</text>
<text x="48.3" y="178">C12</text>
<text x="55.1" y="174.9">VI</text>
<text x="60.6" y="178.6" transform="rotate(-90 60.6 178.6)">GND</text>
<text x="61.6" y="174.9">VO</text>
<text x="76.2" y="178">C13</text>
<text x="89.8" y="179.1" transform="rotate(-90 89.8 179.1)">R5</text>
<text x="92.3" y="179.6" transform="rotate(-90 92.3 179.6)">1k5</text>
<text x="111.8" y="174.9">C15</text>
<text x="111.8" y="177.4">16p</text>
<text x="138.4" y="176.8">C16</text>
<text x="138.4" y="179.3">16</text>
<text x="48.3" y="180.6">10u</text>
<text x="76.2" y="180.6">10u</text>
<text x="125" y="183.7">GND</text>
<text x="42.4" y="187.6">GND</text>
<text x="57.7" y="187.6">GND</text>
<text x="70.4" y="187.6">GND</text>
<text x="89.4" y="187.6">GND</text>
<text x="117.3" y="186.3">GND</text>
<text x="132.6" y="186.3">GND</text>
</g>
<g font-size="1.8" fill="#a90000">
<text x="38.7" y="35.3">1</text>
<text x="38.7" y="40.4">3</text>
<text x="38.7" y="42.9">2</text>
<text x="30.2" y="50.2" transform="rotate(-90 30.2 50.2)">5</text>
<text x="32.8" y="50.2" transform="rotate(-90 32.8 50.2)">4</text>
<text x="126.7" y="52.7" transform="rotate(-90 126.7 52.7)">45</text>
<text x="129.3" y="52.7" transform="rotate(-90 129.3 52.7)">23</text>
<text x="134.4" y="52.1" transform="rotate(-90 134.4 52.1)">1</text>
<text x="136.9" y="52.7" transform="rotate(-90 136.9 52.7)">48</text>
<text x="139.4" y="52.7" transform="rotate(-90 139.4 52.7)">43</text>
<text x="142" y="52.7" transform="rotate(-90 142 52.7)">44</text>
<text x="246.9" y="51.2">1</text>
<text x="246.9" y="53.7">6</text>
<text x="256.3" y="48.3" transform="rotate(-90 256.3 48.3)">8</text>
<text x="107.3" y="56.9">26</text>
<text x="154.9" y="56.9">2</text>
<text x="154.9" y="59.4">3</text>
<text x="246.9" y="58.8">2</text>
<text x="246.9" y="56.3">5</text>
<text x="107.3" y="64.5">47</text>
<text x="154.9" y="62">4</text>
<text x="154.9" y="64.5">5</text>
<text x="246.9" y="61.3">3</text>
<text x="246.9" y="63.9">7</text>
<text x="107.3" y="67.1">46</text>
<text x="154.9" y="67.1">6</text>
<text x="154.9" y="69.6">7</text>
<text x="256.3" y="71.2" transform="rotate(-90 256.3 71.2)">4</text>
<text x="107.3" y="74.7">56</text>
<text x="154.3" y="77.2">11</text>
<text x="154.9" y="72.1">8</text>
<text x="154.9" y="74.7">9</text>
<text x="107.3" y="79.8">53</text>
<text x="107.3" y="82.3">55</text>
<text x="154.3" y="79.8">12</text>
<text x="154.3" y="82.3">13</text>
<text x="45.8" y="85.2" transform="rotate(-90 45.8 85.2)">5</text>
<text x="107.3" y="87.4">51</text>
<text x="107.3" y="89.9">52</text>
<text x="107.3" y="84.8">54</text>
<text x="154.3" y="84.8">14</text>
<text x="154.3" y="87.4">15</text>
<text x="154.3" y="89.9">16</text>
<text x="34.2" y="94.1">3</text>
<text x="52" y="94.1">1</text>
<text x="154.3" y="92.5">17</text>
<text x="154.3" y="95">18</text>
<text x="34.2" y="99.1">4</text>
<text x="52" y="99.1">6</text>
<text x="154.3" y="97.5">27</text>
<text x="154.3" y="100.1">28</text>
<text x="45.8" y="105.5" transform="rotate(-90 45.8 105.5)">2</text>
<text x="107.3" y="102.6">20</text>
<text x="154.3" y="102.6">29</text>
<text x="154.3" y="105.2">30</text>
<text x="154.3" y="107.7">31</text>
<text x="107.3" y="112.8">21</text>
<text x="154.3" y="110.2">32</text>
<text x="154.3" y="112.8">34</text>
<text x="208" y="111.8" transform="rotate(-90 208 111.8)">7</text>
<text x="210.6" y="112.4" transform="rotate(-90 210.6 112.4)">15</text>
<text x="213.1" y="112.4" transform="rotate(-90 213.1 112.4)">18</text>
<text x="154.3" y="115.3">35</text>
<text x="154.3" y="117.9">36</text>
<text x="196.8" y="116.6">4</text>
<text x="196.8" y="119.1">5</text>
<text x="107.3" y="122.9">24</text>
<text x="107.3" y="125.5">25</text>
<text x="154.3" y="120.4">37</text>
<text x="154.3" y="125.5">38</text>
<text x="196.8" y="124.2">2</text>
<text x="196.8" y="121.7">3</text>
<text x="222.8" y="121.7">13</text>
<text x="261.5" y="121.7">1</text>
<text x="154.3" y="128">39</text>
<text x="154.3" y="130.6">40</text>
<text x="196.8" y="129.3">1</text>
<text x="196.8" y="131.8">6</text>
<text x="222.8" y="126.7">12</text>
<text x="265.8" y="126.4" transform="rotate(-90 265.8 126.4)">2</text>
<text x="43.1" y="136.9">1</text>
<text x="46.7" y="133.4" transform="rotate(-90 46.7 133.4)">2</text>
<text x="49.5" y="136.9">3</text>
<text x="107.3" y="133.1">19</text>
<text x="154.3" y="133.1">41</text>
<text x="196.2" y="136.9">16</text>
<text x="222.8" y="136.9">11</text>
<text x="46.7" y="142.3" transform="rotate(-90 46.7 142.3)">4</text>
<text x="131.8" y="140.4" transform="rotate(-90 131.8 140.4)">57</text>
<text x="196.2" y="142">19</text>
<text x="208" y="149.3" transform="rotate(-90 208 149.3)">17</text>
<text x="208" y="148.7" transform="rotate(-90 208 148.7)">8</text>
<text x="210.6" y="149.3" transform="rotate(-90 210.6 149.3)">14</text>
<text x="214.4" y="148.7" transform="rotate(-90 214.4 148.7)">9</text>
<text x="219.5" y="149.3" transform="rotate(-90 219.5 149.3)">10</text>
<text x="52.6" y="173.7">3</text>
<text x="65.3" y="173.7">2</text>
<text x="123.1" y="172.5">1</text>
<text x="126.7" y="169" transform="rotate(-90 126.7 169)">2</text>
<text x="129.5" y="172.5">3</text>
<text x="126.7" y="177.9" transform="rotate(-90 126.7 177.9)">4</text>
<text x="59.4" y="181" transform="rotate(-90 59.4 181)">1</text>
</g>
<g font-size="1.8" fill="#0f0f0f">
<text x="45.8" y="40.3">D+</text>
<text x="45.8" y="42.8">D-</text>
<text x="231.1" y="53.6">SPI_SCLK</text>
<text x="66" y="55.5">USB_D+</text>
<text x="66" y="58.1">USB_D-</text>
<text x="84.5" y="58.1">USB_DN</text>
<text x="84.6" y="55.5">USB_DP</text>
<text x="231.1" y="56.2">SPI_IO0</text>
<text x="231.1" y="58.7">SPI_IO1</text>
<text x="92.7" y="64.4">USB_DP</text>
<text x="231.1" y="63.8">SPI_IO3</text>
<text x="231.1" y="61.2">SPI_IO2</text>
<text x="92.7" y="67">USB_DN</text>
<text x="91.4" y="74.6">SPI_SS</text>
<text x="91.4" y="82.2">SPI_IO1</text>
<text x="91.4" y="79.7">SPI_IO0</text>
<text x="91.4" y="89.8">SPI_SCLK</text>
<text x="91.4" y="84.7">SPI_IO2</text>
<text x="91.4" y="87.3">SPI_IO3</text>
<text x="21" y="91.7">D+</text>
<text x="57.6" y="91.7">USB_D+</text>
<text x="21" y="96.8">D-</text>
<text x="57.6" y="96.8">USB_D-</text>
<text x="95.2" y="102.5">XTAL_IN</text>
<text x="158.4" y="107.6">SPI_RX</text>
<text x="95.2" y="112.7">XTAL_OUT</text>
<text x="157.7" y="110.1">SPI_CSN</text>
<text x="157.9" y="112.7">SPI_CLK</text>
<text x="158.7" y="115.2">SPI_TX</text>
<text x="186.7" y="119">SPI_RX</text>
<text x="186.7" y="116.5">SPI_TX</text>
<text x="186.7" y="121.6">SPI_CLK</text>
<text x="186.7" y="124.1">SPI_CSN</text>
<text x="187.3" y="129.2">CE</text>
<text x="27.9" y="136.8">XC1</text>
<text x="64.7" y="136.8">XC2</text>
<text x="160.6" y="133">CE</text>
<text x="214.3" y="153.7" transform="rotate(-90 214.3 153.7)">XC2</text>
<text x="219.4" y="153.7" transform="rotate(-90 219.4 153.7)">XC1</text>
<text x="107.9" y="172.4">XTAL_IN</text>
<text x="139.5" y="172.4">XTAL_OUT</text>
</g>
<g font-size="1.8" fill="#009600">
<text x="243.8" y="51.1">SPI_SS</text>
<text x="254" y="144.4">4p7</text>
</g>
</svg>
